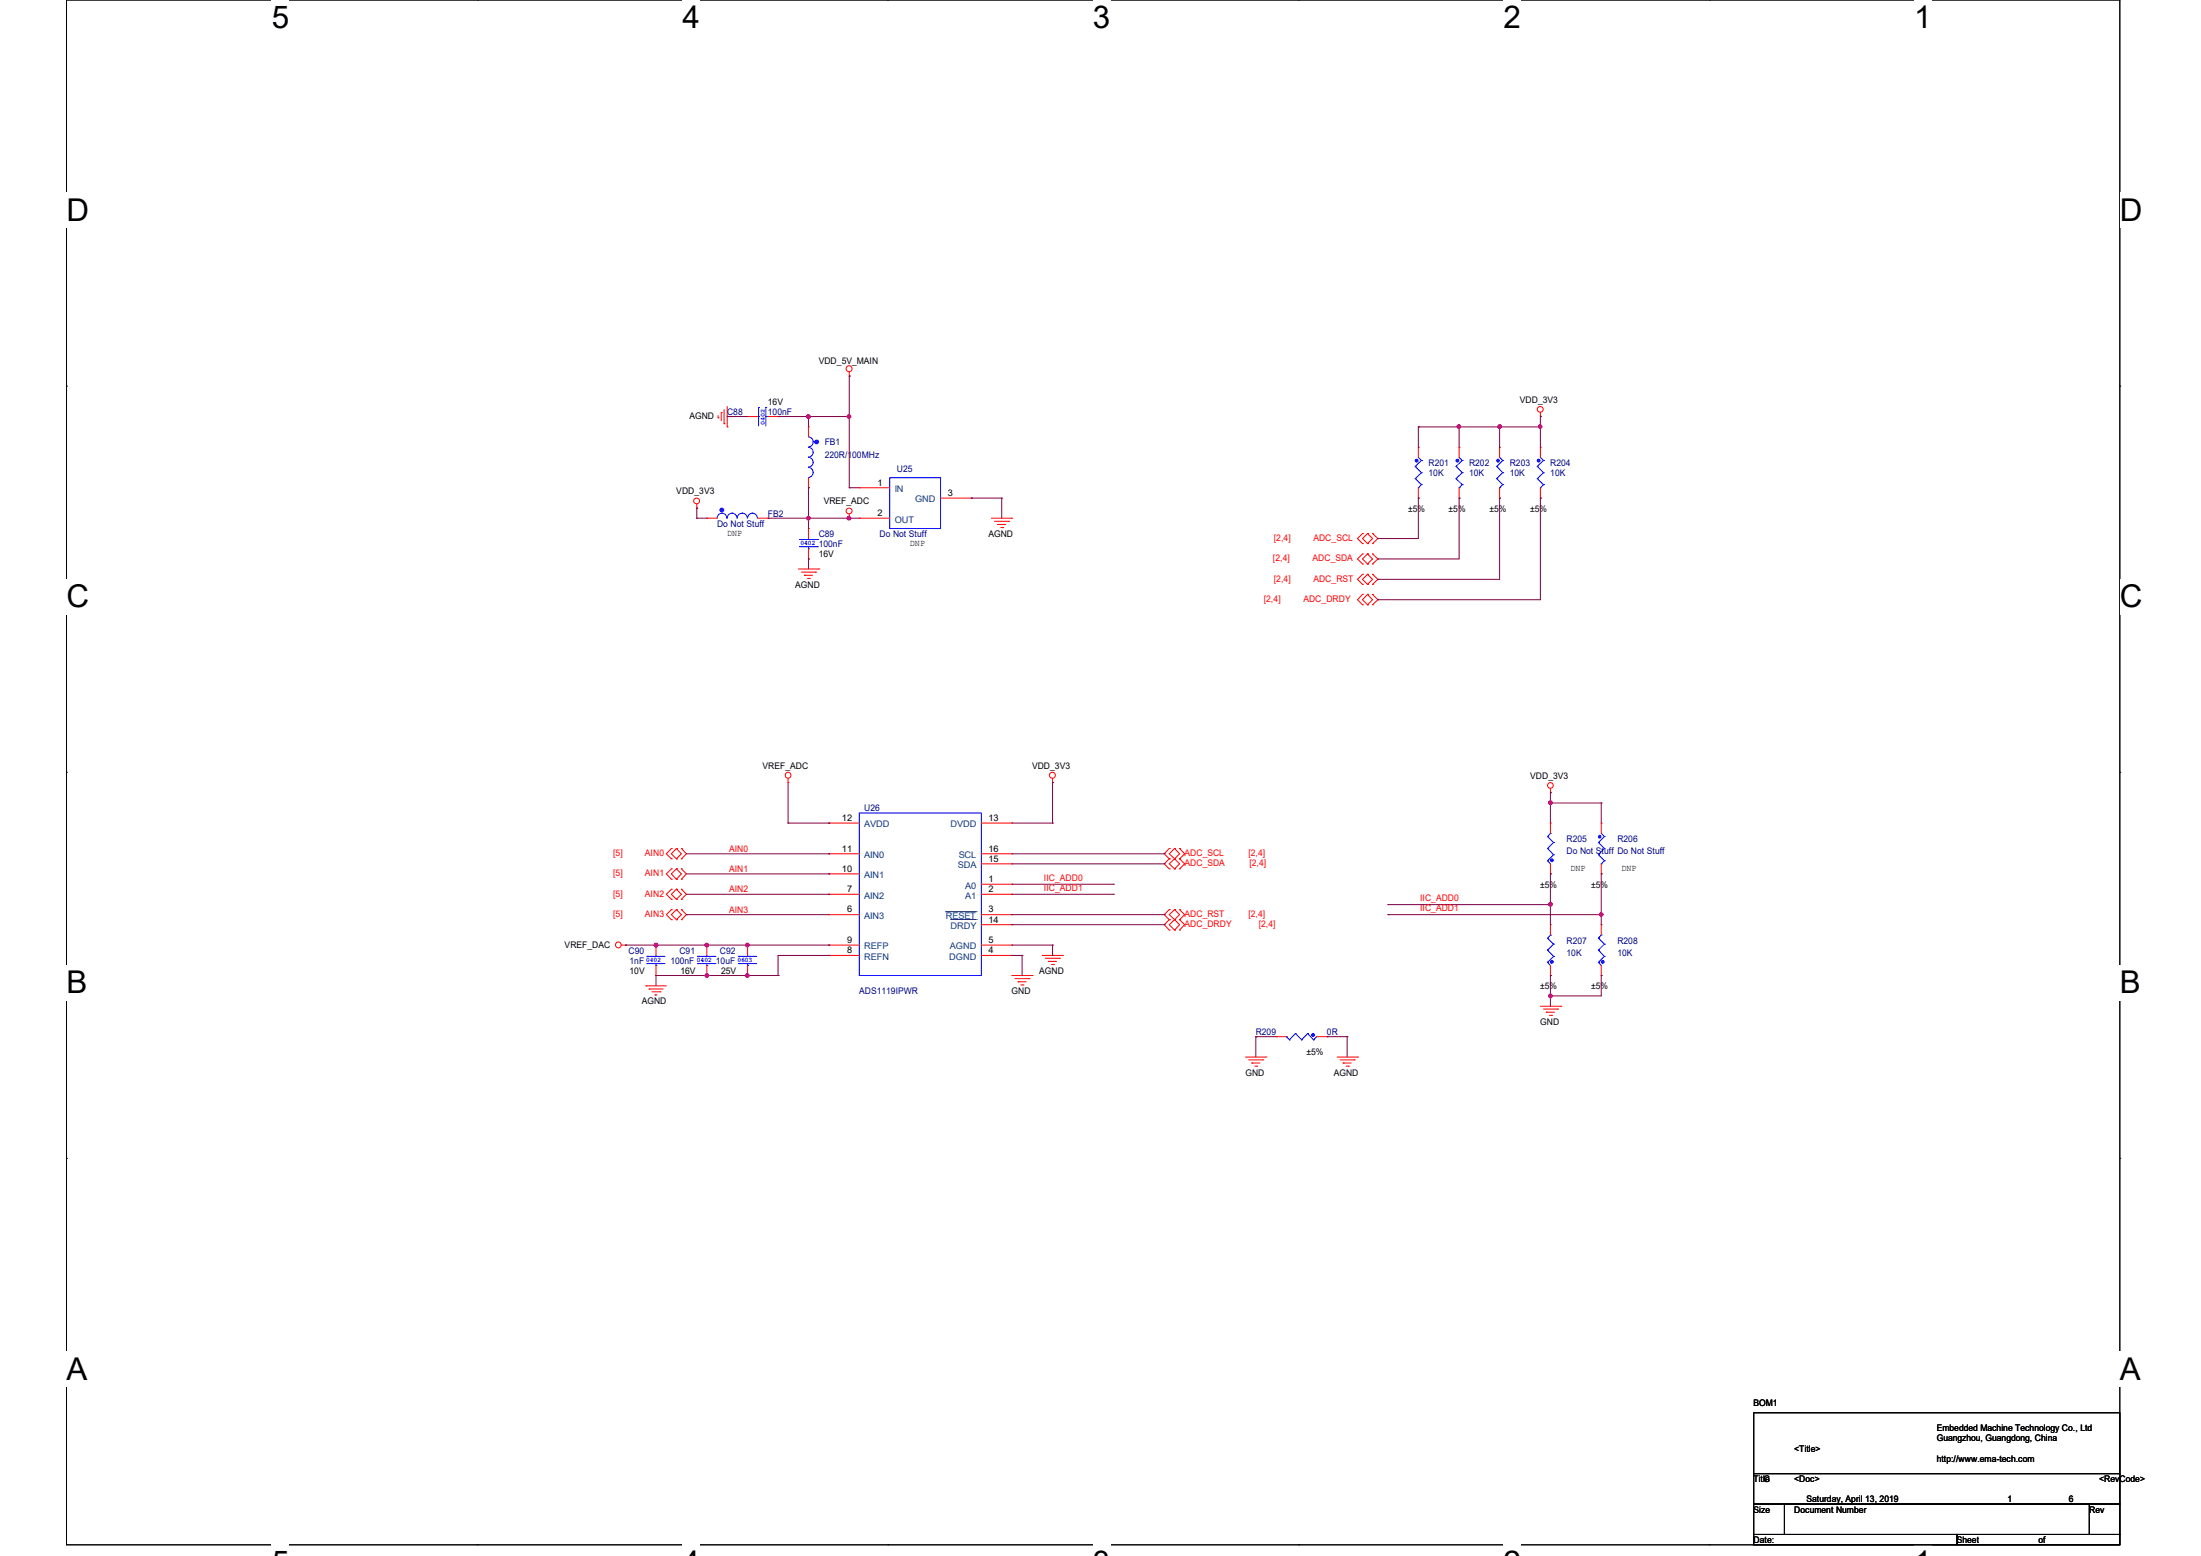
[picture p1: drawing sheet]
<svg xmlns="http://www.w3.org/2000/svg" width="297mm" height="210mm" viewBox="0 0 297 210" stroke-linecap="round" stroke-linejoin="round" font-family="sans-serif">
<path d="M9 0h277v208.5h-277z" fill="none" stroke="#000" stroke-width=".13"/>
<g fill="#fff">
<path d="M36.7 0h2.3v4.7h-2.3z"/>
<path d="M36.7 208.5h2.3v1.5h-2.3z"/>
</g>
<path d="M64.4 0h.1M64.4 208.5h.1" fill="none" stroke="#000" stroke-width=".13"/>
<g fill="#fff">
<path d="M92.1 0h2.3v4.7h-2.3z"/>
<path d="M92.1 208.5h2.3v1.5h-2.3z"/>
</g>
<path d="M119.8 0h.1M119.8 208.5h.1" fill="none" stroke="#000" stroke-width=".13"/>
<g fill="#fff">
<path d="M147.5 0h2.4v4.7h-2.4z"/>
<path d="M147.5 208.5h2.4v1.5h-2.4z"/>
</g>
<path d="M175.2 0h.1M175.2 208.5h.1" fill="none" stroke="#000" stroke-width=".13"/>
<g fill="#fff">
<path d="M202.9 0h2.4v4.7h-2.4z"/>
<path d="M202.9 208.5h2.4v1.5h-2.4z"/>
</g>
<path d="M230.6 0h.1M230.6 208.5h.1" fill="none" stroke="#000" stroke-width=".13"/>
<g fill="#fff">
<path d="M258.3 0h2.4v4.7h-2.4z"/>
<path d="M258.3 208.5h2.4v1.5h-2.4z"/>
<path d="M9 26h3v4.8h-3z"/>
<path d="M286 26h3.1v4.8h-3.1z"/>
<path d="M9 78.1h3v4.8h-3z"/>
<path d="M286 78.1h3.1v4.8h-3.1z"/>
</g>
<path d="M9 52.1h.1M286 52.1h.1" fill="none" stroke="#000" stroke-width=".13"/>
<g fill="#fff">
<path d="M9 130.3h2.8v4.7h-2.8z"/>
<path d="M286 130.3h2.9v4.7h-2.9z"/>
</g>
<path d="M9 104.2h.1M286 104.2h.1" fill="none" stroke="#000" stroke-width=".13"/>
<g fill="#fff">
<path d="M8.9 182.4h2.9v4.7h-2.9z"/>
<path d="M286 182.4h2.9v4.7h-2.9z"/>
</g>
<path d="M9 156.3h.1M286 156.3h.1M236.6 190.7h49.4v8.2h-49.4zM236.6 198.9h49.4v4.1h-49.4zM236.6 203h4.2v4.1h-4.2zM236.6 207.1h27.5v1.4h-27.5zM240.8 203h41.1v4.1h-41.1zM264.1 207.1h21.9v1.4h-21.9zM281.9 203h4.1v4.1h-4.1z" fill="none" stroke="#000" stroke-width=".13"/>
<g fill="none" stroke="#f00" stroke-width=".13">
<path d="M96.9 56.4h.1M96.9 56.1v.3M97.3 55.7h.1M97.3 55.7v1.1M97.7 57.2h.1M97.7 55.3v1.9M98.1 57.6h.1M98.1 54.9v2.7M100.9 56.2h.1M100.9 56.2h1.3M103.6 56.2h1.4M105 56.2h.1"/>
<path d="M109.1 57.6h.1M109.1 57.6v1.4M114.6 50.8h.1M114.6 50.2v.6M207.9 56.2h.1M207.9 55.7v.5M94 68.6h.1M94 68v.6M95.4 69.9h.1M95.4 69.9h1.4M102.2 69.9h1.4M103.6 69.9h.1"/>
<path d="M107.7 76.8h2.8M108.2 77.2h1.9M108.5 77.6h.1M108.5 77.6h1.1M109 78.1h.2M109.1 65.8h.1M109.1 71.3h.1M109.1 75.4h.1M109.1 64.5v1.3M109.1 71.3v1.4M109.1 74.1v1.3M109.2 78.1h.1"/>
<path d="M110.1 77.2h.1M110.5 76.8h.1M114.6 69.9h.1M114.6 69.4v.5M116 65.8h.1M116 69.9h.1M116 69.9h4.1M116 65.8h4.1M126.9 67.2h4.2M131.1 67.2h.1M133.8 69.9h2.7M134.2 70.4h1.9"/>
<path d="M134.6 70.8h.1M134.6 70.8h1.1M135 71.2h.3M135.3 71.2h.1M136.1 70.4h.1M136.5 69.9h.1M183.9 77.5h.1M183.9 78.9h.1M183.9 72h.1M183.9 73.4h.1M183.9 74.8h.1M183.9 76.1h.1"/>
<path d="M183.9 77.5l-.7 .7 .7 .7M183.9 72l-.7 .7 .7 .7M183.9 74.8l-.7 .6 .7 .7M184.5 78.9h.1M184.5 77.5h.1M184.5 73.4h.1M184.5 72h.1M184.5 76.1h.1M184.5 74.8h.1M184.5 77.5l.7 .7-.7 .7M184.5 77.5l-.6 .7 .6 .7M184.5 72l.7 .7-.7 .7"/>
<path d="M184.5 72l-.6 .7 .6 .7M184.5 74.8l.7 .6-.7 .7M184.5 74.8l-.6 .6 .6 .7M185.2 77.5h.1M185.2 78.9h.1M185.2 72h.1M185.2 73.4h.1M185.2 74.8h.1M185.2 76.1h.1M185.2 77.5l.7 .7-.7 .7M185.2 72l.7 .7-.7 .7M185.2 74.8l.7 .6-.7 .7"/>
<path d="M191.4 60.4h.1M191.4 67.2h.1M191.4 60.4v1.3M191.4 65.8v1.4M196.9 60.4h.1M196.9 67.2h.1M196.9 60.4v1.3M196.9 65.8v1.4M202.4 60.4h.1M202.4 67.2h.1M202.4 60.4v1.3M202.4 65.8v1.4"/>
<path d="M207.9 60.4h.1M207.9 67.2h.1M207.9 60.4v1.3M207.9 65.8v1.4M183.9 80.2h.1M183.9 81.6h.1M183.9 80.2l-.7 .7 .7 .7M184.5 81.6h.1M184.5 80.2h.1M184.5 80.2l.7 .7-.7 .7M184.5 80.2l-.6 .7 .6 .7M185.2 80.2h.1"/>
<path d="M185.2 81.6h.1M185.2 80.2l.7 .7-.7 .7M90.6 114.5h.1M90.6 115.9h.1M90.6 117.3h.1M90.6 118.7h.1M90.6 117.3l-.7 .6 .7 .8M90.6 114.5l-.7 .7 .7 .7M91.3 115.9h.1M91.3 114.5h.1M91.3 118.7h.1M91.3 117.3h.1"/>
<path d="M91.3 114.5l.6 .7-.6 .7M91.3 114.5l-.7 .7 .7 .7M91.3 117.3l.6 .6-.6 .8M91.3 117.3l-.7 .6 .7 .8M91.9 114.5h.1M91.9 115.9h.1M91.9 117.3h.1M91.9 118.7h.1M91.9 114.5l.7 .7-.7 .7M91.9 117.3l.7 .6-.7 .8M106.3 105.6h.1M106.3 105.1v.5"/>
<path d="M111.8 117.9h.1M111.8 115.2h.1M111.8 111.1h.1M111.8 117.9h4.2M111.8 115.2h4.2M111.8 111.1h4.2M132.4 119.3h4.1M132.4 115.2h4.1M132.4 111.1h4.1M132.4 116.6h4.1M136.5 119.3h.1M136.5 111.1h.1"/>
<path d="M136.5 116.6h.1M136.5 115.2h.1M142 105.6h.1M142 105.1v.5M157.8 114.5h.1M157.8 115.9h.1M157.8 117.3h.1M157.8 114.5l-.7 .7 .7 .7M157.8 115.9l-.7 .7 .7 .7M158.5 115.9h.1M158.5 114.5h.1M158.5 117.3h.1"/>
<path d="M158.5 114.5l-.7 .7 .7 .7M158.5 114.5l.7 .7-.7 .7M158.5 115.9l-.7 .7 .7 .7M158.5 115.9l.7 .7-.7 .7M159.2 114.5h.1M159.2 115.9h.1M159.2 117.3h.1M159.2 114.5l.7 .7-.7 .7M159.2 115.9l.7 .7-.7 .7M209.2 107h.1M209.2 117.9h.1M209.2 111.1h.1"/>
<path d="M209.2 106.4v.6M209.2 111.1v1.4M209.2 116.6v1.3M216.1 111.1h.1M216.1 117.9h.1M216.1 111.1v1.4M216.1 116.6v1.3M83.9 127.6h.5M84.4 127.6h.1M87.2 133.1h.1M87.2 133.1h2.7M87.6 133.5h.1"/>
<path d="M87.6 133.5h1.9M88 133.9h1.1M88.4 134.3h.1M88.4 134.3h.2M88.5 127.6h.1M88.5 131.7h.1M88.5 127.6v1.3M88.5 130.3v1.4M89.1 133.9h.1M90.6 120h.1M90.6 121.4h.1M90.6 122.8h.1"/>
<path d="M90.6 124.1h.1M90.6 120l-.7 .7 .7 .7M90.6 122.8l-.7 .6 .7 .7M91.3 121.4h.1M91.3 120h.1M91.3 124.1h.1M91.3 122.8h.1M91.3 120l.6 .7-.6 .7M91.3 120l-.7 .7 .7 .7M91.3 122.8l.6 .6-.6 .7M91.3 122.8l-.7 .6 .7 .7M91.9 120h.1"/>
<path d="M91.9 121.4h.1M91.9 122.8h.1M91.9 124.1h.1M91.9 120l.7 .7-.7 .7M91.9 122.8l.7 .6-.7 .7M95.4 127.6h.1M95.4 131.7h.1M95.4 127.6v1.3M95.4 130.3v1.4M100.9 127.6h.1M100.9 131.7h.1M100.9 127.6v1.3"/>
<path d="M100.9 130.3v1.4M111.8 123.4h.1M111.8 120.7h.1M111.8 128.9h.1M111.8 127.6h.1M111.8 127.6h4.2M111.8 128.9h4.2M111.8 120.7h4.2M111.8 123.4h4.2M132.4 127.6h4.1M132.4 128.9h4.1M132.4 120.7h4.1"/>
<path d="M132.4 123.4h4.1M132.4 124.8h4.1M136.5 120.7h.1M136.5 123.4h.1M136.5 128.9h.1M136.5 127.6h.1M136.5 124.8h.1M136.5 131.7h2.8M136.9 132.1h2M137.4 132.5h.1M137.4 132.5h1.1M137.8 132.9h.2"/>
<path d="M138 132.9h.1M138.9 132.1h.1M139.3 131.7h.1M140.6 128.9h2.8M141.1 129.3h1.9M141.5 129.8h.1M141.5 129.8h1.1M141.9 130.2h.3M142.2 130.2h.1M143 129.3h.1M143.4 128.9h.1M157.8 124.1h.1"/>
<path d="M157.8 125.5h.1M157.8 122.8h.1M157.8 124.1l-.7 .7 .7 .7M157.8 122.8l-.7 .6 .7 .7M158.5 125.5h.1M158.5 124.1h.1M158.5 122.8h.1M158.5 124.1l-.7 .7 .7 .7M158.5 124.1l.7 .7-.7 .7M158.5 122.8l-.7 .6 .7 .7M158.5 122.8l.7 .6-.7 .7M159.2 124.1h.1"/>
<path d="M159.2 125.5h.1M159.2 122.8h.1M159.2 124.1l.7 .7-.7 .7M159.2 122.8l.7 .6-.7 .7M172.2 139.9h.1M172.2 139.9h1.4M177.7 139.9h1.4M179.1 139.9h.1M207.9 135.8h2.7M208.3 136.2h1.9M208.7 136.6h.1M208.7 136.6h1.1"/>
<path d="M209.1 137h.3M209.2 131.7h.1M209.2 124.8h.1M209.2 124.8v1.4M209.2 130.3v1.4M209.4 137h.1M210.2 136.2h.1M210.6 135.8h.1M216.1 131.7h.1M216.1 124.8h.1M216.1 124.8v1.4M216.1 130.3v1.4"/>
<path d="M168.1 142.7h2.7M168.5 143h1.9M168.9 143.5h.1M168.9 143.5h1.1M169.3 143.9h.3M169.6 143.9h.1M170.4 143h.1M170.8 142.7h.1M180.4 142.7h2.8M180.8 143h2M181.2 143.5h.1M181.2 143.5h1.1"/>
<path d="M181.7 143.9h.2M181.9 143.9h.1M182.8 143h.1M183.2 142.7h.1"/>
<circle cx="114.6" cy="49.8" r=".4"/>
<circle cx="207.8" cy="55.2" r=".39"/>
<circle cx="94" cy="67.6" r=".39"/>
<circle cx="114.6" cy="69" r=".39"/>
<circle cx="106.3" cy="104.6" r=".39"/>
<circle cx="142" cy="104.6" r=".4"/>
<circle cx="209.2" cy="106" r=".38"/>
<circle cx="83.4" cy="127.5" r=".39"/>
</g>
<g fill="none" stroke="#00f" stroke-width=".13">
<path d="M102.2 56.2h.2M102.4 56.2h.1M102.4 55h.1M102.4 55v2.5M103.3 55h.1M103.3 56.2h.3M103.3 55v2.5M103.6 56.2h.1M109.1 59a.68 .68 0 0 1 .6 .6 .68 .68 0 0 1-.6 .7M96.8 69.9a.66 .66 0 0 1 .6-.6 .66 .66 0 0 1 .7 .6M98.1 69.9a.66 .66 0 0 1 .7-.6 .66 .66 0 0 1 .6 .6M99.5 69.9a.68 .68 0 0 1 .7-.6 .68 .68 0 0 1 .6 .6"/>
<path d="M100.9 69.9a.66 .66 0 0 1 .6-.6 .66 .66 0 0 1 .7 .6M107.9 73.8h2.4M107.9 72.8h2.4M109.1 60.4a.66 .66 0 0 1 .6 .6 .66 .66 0 0 1-.6 .7M109.1 61.7a.66 .66 0 0 1 .6 .7 .66 .66 0 0 1-.6 .6M109.1 63.1a.68 .68 0 0 1 .6 .7 .68 .68 0 0 1-.6 .6M109.1 72.8h.1M109.1 74.1h.1M109.1 72.7v.1M109.1 73.8v.3M110.3 73.8h.1M110.3 72.8h.1"/>
<path d="M120.1 64.5h6.8v6.8h-6.8zM191 62.9h.1M191 64.6h.1M191 62.9l.8 .9M191 64.6l.8 .8M191.4 65.8h.1M191.4 61.7l.4 .4M191.8 62.1h.1M191.8 63.8h.1M191.8 65.4h.1M191.8 62.1l-.8 .8M191.8 63.8l-.8 .8"/>
<path d="M191.8 65.4l-.4 .4M196.5 62.9h.1M196.5 64.6h.1M196.5 62.9l.8 .9M196.5 64.6l.8 .8M196.9 65.8h.1M196.9 61.7l.4 .4M197.3 62.1h.1M197.3 63.8h.1M197.3 65.4h.1M197.3 62.1l-.8 .8M197.3 63.8l-.8 .8"/>
<path d="M197.3 65.4l-.4 .4M202 62.9h.1M202 64.6h.1M202 62.9l.8 .9M202 64.6l.8 .8M202.4 65.8h.1M202.4 61.7l.4 .4M202.8 62.1h.1M202.8 63.8h.1M202.8 65.4h.1M202.8 62.1l-.8 .8M202.8 63.8l-.8 .8"/>
<path d="M202.8 65.4l-.4 .4M207.4 62.9h.1M207.4 64.6h.1M207.4 62.9l.9 .9M207.4 64.6l.9 .8M207.9 65.8h.1M207.9 61.7l.4 .4M208.3 62.1h.1M208.3 63.8h.1M208.3 65.4h.1M208.3 62.1l-.9 .8M208.3 63.8l-.9 .8"/>
<path d="M208.3 65.4l-.4 .4M116 109.7h16.4v22h-16.4zM208.8 116.2h.1M208.8 114.5h.1M208.8 112.9h.1M208.8 116.2l.4 .4M208.8 114.5l.8 .9M208.8 112.9l.8 .8M209.2 112.5h.1M209.2 112.5l-.4 .4M209.6 115.4h.1M209.6 113.7h.1"/>
<path d="M209.6 115.4l-.8 .8M209.6 113.7l-.8 .8M215.7 113.7h.1M215.7 115.4h.1M215.7 113.7l.8 .8M215.7 115.4l.8 .8M216.1 116.6h.1M216.1 112.5l.4 .4M216.5 112.9h.1M216.5 114.5h.1M216.5 116.2h.1M216.5 112.9l-.8 .8"/>
<path d="M216.5 114.5l-.8 .9M216.5 116.2l-.4 .4M87.3 130h.1M87.3 129.1h.1M87.3 130h2.4M87.3 129.1h2.4M88.5 129.1h.1M88.5 130.3h.1M88.5 128.9v.2M88.5 130v.3M94.1 130h.1M94.1 129.1h.1"/>
<path d="M94.1 130h2.5M94.1 129.1h2.5M95.4 129.1h.1M95.4 130.3h.1M95.4 128.9v.2M95.4 130v.3M99.7 130h.1M99.7 129.1h.1M99.7 130h2.4M99.7 129.1h2.4M100.9 129.1h.1M100.9 130.3h.1"/>
<path d="M100.9 128.9v.2M100.9 130v.3M173.6 139.9h.1M173.6 139.9l.4 .4M174.8 139.5h.1M174.8 139.5l.8 .8M174.8 139.5l-.8 .8M176.4 139.5h.1M176.4 139.5l.8 .8M176.4 139.5l-.8 .8M177.7 139.9l-.5 .4M208.8 129.9h.1"/>
<path d="M208.8 128.2h.1M208.8 126.6h.1M208.8 129.9l.4 .4M208.8 128.2l.8 .9M208.8 126.6l.8 .8M209.2 126.2h.1M209.2 126.2l-.4 .4M209.6 129.1h.1M209.6 127.4h.1M209.6 129.1l-.8 .8M209.6 127.4l-.8 .8M215.7 129.9h.1"/>
<path d="M215.7 128.2h.1M215.7 126.6h.1M215.7 129.9l.4 .4M215.7 128.2l.8 .9M215.7 126.6l.8 .8M216.1 126.2h.1M216.1 126.2l-.4 .4M216.5 129.1h.1M216.5 127.4h.1M216.5 129.1l-.8 .8M216.5 127.4l-.8 .8M174 140.3h.1"/>
<path d="M175.6 140.3h.1M177.2 140.3h.1"/>
</g>
<g fill="#00f" stroke="#00f" stroke-width=".13">
<circle cx="110.2" cy="59.6" r=".25"/>
<circle cx="209.4" cy="129.8" r=".19"/>
<circle cx="97.4" cy="68.8" r=".25"/>
<circle cx="191.2" cy="62.2" r=".19"/>
<circle cx="216.3" cy="129.8" r=".19"/>
<circle cx="196.7" cy="62.2" r=".19"/>
<circle cx="202.1" cy="62.2" r=".18"/>
<circle cx="215.8" cy="112.9" r=".18"/>
<circle cx="177.2" cy="139.7" r=".19"/>
<circle cx="209.4" cy="116.1" r=".19"/>
<circle cx="207.6" cy="62.2" r=".19"/>
</g>
<path d="M127.5 123h4.3M128.2 124.1h3.6M131.8 123h.1M131.8 124.1h.1" fill="none" stroke="#004080" stroke-width=".13"/>
<g fill="none" stroke="#800040" stroke-width=".13">
<path d="M98.1 56.2h.1M98.1 56.2h2.8M105 56.2h.1M105 56.2h9.6M109.1 56.2h.1M109.1 56.2v1.4M114.6 50.8h.1M114.6 56.2h.1M114.6 50.8v15M191.4 57.6h.1M191.4 57.6v2.8M191.4 57.6h16.5"/>
<path d="M196.9 57.6h.1M196.9 57.6v2.8M202.4 57.6h.1M202.4 57.6v2.8M207.9 56.2h.1M207.9 57.6h.1M207.9 56.2v4.2M94 69.9h.1M94 68.6h.1M94 69.9h1.4M94 68.6v1.3M103.6 69.9h.1"/>
<path d="M103.6 69.9h12.4M109.1 69.9h.1M109.1 75.4h.1M109.1 65.8h.1M109.1 65.8v5.5M109.1 75.4v1.4M114.6 65.8h.1M114.6 69.9h.1M114.6 65.8h1.4M131.1 67.2h.1M131.1 67.2h4.1M135.2 67.2h.1"/>
<path d="M135.2 67.2v2.7M185.9 72.7h.1M185.9 75.4h.1M185.9 78.2h.1M191.4 67.2h.1M191.4 67.2v5.5h-5.5M196.9 67.2h.1M196.9 67.2v8.2h-11M202.4 67.2h.1M202.4 67.2v11h-16.5M207.9 67.2h.1M207.9 67.2v13.7h-22"/>
<path d="M185.9 80.9h.1M92.6 115.2h19.2M92.6 117.9h19.2M106.3 111.1h.1M106.3 105.6v5.5M106.3 111.1h5.5M111.8 115.2h.1M111.8 117.9h.1M111.8 111.1h.1M136.5 115.2h20.6M136.5 119.3h13.7M136.5 116.6h20.6"/>
<path d="M136.5 111.1h5.5M142 111.1h.1M142 105.6h.1M142 105.6v5.5M150.2 119.3h.1M157.1 115.2h.1M157.1 116.6h.1M209.2 117.9h.1M209.2 107h.1M209.2 108.4h.1M209.2 107v4.1M209.2 117.9v6.9"/>
<path d="M209.2 108.4h6.9M216.1 117.9h.1M216.1 108.4h.1M216.1 108.4v2.7M216.1 117.9v6.9M84.4 127.6h.1M84.4 127.6h27.4M88.5 131.7h.1M88.5 127.6h.1M88.5 131.7h16.5M88.5 131.7v1.4M92.6 123.4h.1"/>
<path d="M92.6 120.7h19.2M92.6 123.4h19.2M95.4 131.7h.1M95.4 127.6h.1M105 131.7h.1M111.8 127.6h.1M111.8 128.9h.1M111.8 120.7h.1M111.8 128.9h-6.8v2.8M136.5 127.6h5.5M136.5 128.9h1.4M136.5 120.7h13.7"/>
<path d="M136.5 123.4h20.6M136.5 124.8h20.6M137.9 128.9h.1M137.9 131.7h.1M137.9 128.9v2.8M142 127.6h.1M142 128.9h.1M142 127.6v1.3M150.2 120.7h.1M157.1 124.8h.1M157.1 123.4h.1M169.5 139.9h.1"/>
<path d="M169.5 139.9v2.8M169.5 139.9h2.7M179.1 139.9h.1M179.1 139.9h2.7M181.8 139.9h.1M181.8 139.9v2.8M187.3 122.1h.1M187.3 123.4h.1M187.3 123.4h28.8M187.3 122.1h21.9M209.2 131.7h.1M209.2 134.4h.1"/>
<path d="M209.2 122.1h.1M209.2 131.7v4.1M216.1 131.7h.1M216.1 123.4h.1M216.1 131.7v2.7h-6.9"/>
</g>
<g fill="#f0f" stroke="#f0f" stroke-width=".13">
<circle cx="114.6" cy="69.9" r=".25"/>
<circle cx="109.1" cy="69.9" r=".25"/>
<circle cx="114.6" cy="56.2" r=".25"/>
<circle cx="207.8" cy="57.6" r=".24"/>
<circle cx="100.8" cy="131.7" r=".25"/>
<circle cx="95.4" cy="131.7" r=".25"/>
<circle cx="100.8" cy="127.6" r=".25"/>
<circle cx="95.4" cy="127.6" r=".25"/>
<circle cx="88.5" cy="127.6" r=".25"/>
<circle cx="202.4" cy="57.6" r=".25"/>
<circle cx="196.8" cy="57.6" r=".25"/>
<circle cx="109.1" cy="56.2" r=".25"/>
<circle cx="209.2" cy="122" r=".25"/>
<circle cx="216.1" cy="123.4" r=".24"/>
<circle cx="209.2" cy="134.4" r=".25"/>
<circle cx="209.2" cy="108.3" r=".25"/>
</g>
<g font-size="4.2">
<text x="36.7" y="3.8">5</text>
<text x="92.1" y="3.8">4</text>
<text x="147.5" y="3.8">3</text>
<text x="202.9" y="3.8">2</text>
<text x="258.3" y="3.8">1</text>
<text x="9" y="29.8">D</text>
<text x="286" y="29.8">D</text>
<text x="9" y="82">C</text>
<text x="286" y="82">C</text>
<text x="9" y="134.1">B</text>
<text x="286" y="134.1">B</text>
<text x="9" y="186.2">A</text>
<text x="286" y="186.2">A</text>
</g>
<g font-size="1.2">
<text x="110.5" y="49.1">VDD_5V_MAIN</text>
<text x="93" y="56.6">AGND</text>
<text x="103.6" y="54.7">16V</text>
<text x="205.1" y="54.4">VDD_3V3</text>
<text x="118.4" y="65.5">1</text>
<text x="91.3" y="66.7">VDD_3V3</text>
<text x="111.2" y="68.1">VREF_ADC</text>
<text x="118.4" y="69.6">2</text>
<text x="127.9" y="66.9">3</text>
<text x="190" y="69">±5%</text>
<text x="195.5" y="69">±5%</text>
<text x="201" y="69">±5%</text>
<text x="206.5" y="69">±5%</text>
<text x="98.1" y="72.3">DNP</text>
<text x="110.5" y="75.2">16V</text>
<text x="122.8" y="73.7">DNP</text>
<text x="133.4" y="72.5">AGND</text>
<text x="107.3" y="79.3">AGND</text>
<text x="102.9" y="103.8">VREF_ADC</text>
<text x="139.3" y="103.8">VDD_3V3</text>
<text x="206.5" y="105.1">VDD_3V3</text>
<text x="113.6" y="110.8">12</text>
<text x="133.4" y="110.8">13</text>
<text x="113.6" y="117.6">10</text>
<text x="113.6" y="114.9">11</text>
<text x="133.4" y="119">1</text>
<text x="133.4" y="116.3">15</text>
<text x="133.4" y="114.9">16</text>
<text x="207.8" y="119.8">±5%</text>
<text x="211.9" y="117.6">DNP</text>
<text x="214.7" y="119.8">±5%</text>
<text x="218.8" y="117.6">DNP</text>
<text x="114.3" y="123.1">6</text>
<text x="114.3" y="120.4">7</text>
<text x="133.4" y="120.4">2</text>
<text x="133.4" y="123.1">3</text>
<text x="133.4" y="124.5">14</text>
<text x="76.2" y="127.9">VREF_DAC</text>
<text x="85" y="131.4">10V</text>
<text x="91.8" y="131.4">16V</text>
<text x="97.3" y="131.4">25V</text>
<text x="114.3" y="128.7">8</text>
<text x="114.3" y="127.3">9</text>
<text x="133.4" y="128.7">4</text>
<text x="133.4" y="127.3">5</text>
<text x="140.2" y="131.4">AGND</text>
<text x="86.6" y="135.6">AGND</text>
<text x="136.5" y="134.2">GND</text>
<text x="207.8" y="133.5">±5%</text>
<text x="214.7" y="133.5">±5%</text>
<text x="176.3" y="142.4">±5%</text>
<text x="207.8" y="138.3">GND</text>
<text x="168" y="145.2">GND</text>
<text x="180" y="145.2">AGND</text>
<text x="236.6" y="189.7">BOM1</text>
<text x="242.1" y="195.9">&lt;Title&gt;</text>
<text x="261.3" y="193.2">Embedded Machine Technology Co., Ltd</text>
<text x="261.3" y="197.3">http://www.ema-tech.com</text>
<text x="261.3" y="194.5">Guangzhou, Guangdong, China</text>
<text x="236.6" y="200">Title</text>
<text x="238" y="200">C</text>
<text x="242.1" y="200">&lt;Doc&gt;</text>
<text x="243.8" y="202.8">Saturday, April 13, 2019</text>
<text x="270.9" y="202.8">1</text>
<text x="279.2" y="202.8">6</text>
<text x="283.3" y="200">&lt;RevCode&gt;</text>
<text x="236.6" y="204.1">Size</text>
<text x="236.6" y="208.2">Date:</text>
<text x="242.1" y="204.1">Document Number</text>
<text x="264.1" y="208.2">Sheet</text>
<text x="275.1" y="208.2">of</text>
<text x="281.9" y="204.1">Rev</text>
</g>
<g font-size="1.2" fill="#000080">
<text x="98.1" y="56">C88</text>
<text x="103.6" y="56">100nF</text>
<text x="111.3" y="60.1">FB1</text>
<text x="111.3" y="61.8">220R/100MHz</text>
<text x="121" y="63.7">U25</text>
<text x="192.8" y="62.9">R201</text>
<text x="192.8" y="64.2">10K</text>
<text x="198.2" y="62.9">R202</text>
<text x="198.2" y="64.2">10K</text>
<text x="203.7" y="62.9">R203</text>
<text x="203.7" y="64.2">10K</text>
<text x="209.2" y="62.9">R204</text>
<text x="209.2" y="64.2">10K</text>
<text x="96.8" y="71.1">Do Not Stuff</text>
<text x="103.6" y="69.7">FB2</text>
<text x="110.5" y="72.5">C89</text>
<text x="110.5" y="73.8">100nF</text>
<text x="118.7" y="72.5">Do Not Stuff</text>
<text x="116.6" y="109.5">U26</text>
<text x="211.4" y="113.6">R205</text>
<text x="218.3" y="113.6">R206</text>
<text x="211.4" y="115.3">Do Not Stuff Do Not Stuff</text>
<text x="84.8" y="128.7">C90</text>
<text x="85" y="130.1">1nF</text>
<text x="90.5" y="130.1">100nF</text>
<text x="91.7" y="128.7">C91</text>
<text x="96.6" y="130.1">10uF</text>
<text x="97.1" y="128.7">C92</text>
<text x="211.4" y="127.3">R207</text>
<text x="211.4" y="129">10K</text>
<text x="218.3" y="127.3">R208</text>
<text x="218.3" y="129">10K</text>
<text x="115.9" y="134.2">ADS1119IPWR</text>
<text x="169.4" y="139.7">R209</text>
<text x="179.1" y="139.7">0R</text>
</g>
<g font-size="1.2" fill="#004080">
<text x="120.7" y="66.4">IN</text>
<text x="120.7" y="70.5">OUT</text>
<text x="123.5" y="67.8">GND</text>
<text x="116.6" y="111.7">AVDD</text>
<text x="128.3" y="111.7">DVDD</text>
<text x="116.6" y="118.5">AIN1</text>
<text x="116.6" y="115.8">AIN0</text>
<text x="129.2" y="117.2">SDA</text>
<text x="129.4" y="115.8">SCL</text>
<text x="130.3" y="119.9">A0</text>
<text x="116.6" y="124">AIN3</text>
<text x="116.6" y="121.3">AIN2</text>
<text x="127.6" y="124">RESET</text>
<text x="128.3" y="125.4">DRDY</text>
<text x="130.3" y="121.3">A1</text>
<text x="116.6" y="129.5">REFN</text>
<text x="116.6" y="128.1">REFP</text>
<text x="128.1" y="129.5">DGND</text>
<text x="128.2" y="128.1">AGND</text>
</g>
<g font-size="1.2" fill="#f00">
<text x="171.8" y="75.8">[2,4]</text>
<text x="171.9" y="73">[2,4]</text>
<text x="177.1" y="75.8">ADC_SDA</text>
<text x="177.2" y="73">ADC_SCL</text>
<text x="170.5" y="81.2">[2,4]</text>
<text x="171.9" y="78.5">[2,4]</text>
<text x="175.9" y="81.2">ADC_DRDY</text>
<text x="177.2" y="78.5">ADC_RST</text>
<text x="82.8" y="115.5">[5]</text>
<text x="82.8" y="118.3">[5]</text>
<text x="87" y="115.5">AIN0</text>
<text x="87" y="118.3">AIN1</text>
<text x="98.4" y="115">AIN0</text>
<text x="98.4" y="117.7">AIN1</text>
<text x="140.9" y="118.9">IIC_ADD0</text>
<text x="159.8" y="115.5">ADC_SCL</text>
<text x="159.8" y="116.9">ADC_SDA</text>
<text x="168.5" y="115.5">[2,4]</text>
<text x="168.6" y="116.9">[2,4]</text>
<text x="82.8" y="121">[5]</text>
<text x="82.8" y="123.8">[5]</text>
<text x="87" y="121">AIN2</text>
<text x="87" y="123.8">AIN3</text>
<text x="98.4" y="120.4">AIN2</text>
<text x="98.4" y="123.2">AIN3</text>
<text x="140.9" y="120.2">IIC_ADD1</text>
<text x="159.8" y="125.1">ADC_DRDY</text>
<text x="159.8" y="123.8">ADC_RST</text>
<text x="168.5" y="123.8">[2,4]</text>
<text x="169.9" y="125.1">[2,4]</text>
<text x="191.6" y="121.6">IIC_ADD0</text>
<text x="191.6" y="123">IIC_ADD1</text>
</g>
<g font-size=".9" fill="#00f">
<text x="108" y="73.6">0402</text>
<text x="87.2" y="129.8">0402</text>
<text x="94" y="129.8">0402</text>
<text x="99.5" y="129.8">0603</text>
</g>
<text font-size=".8" fill="#00f" x="103.2" y="57.3" transform="rotate(-90 103.2 57.3)">0402</text>
</svg>
